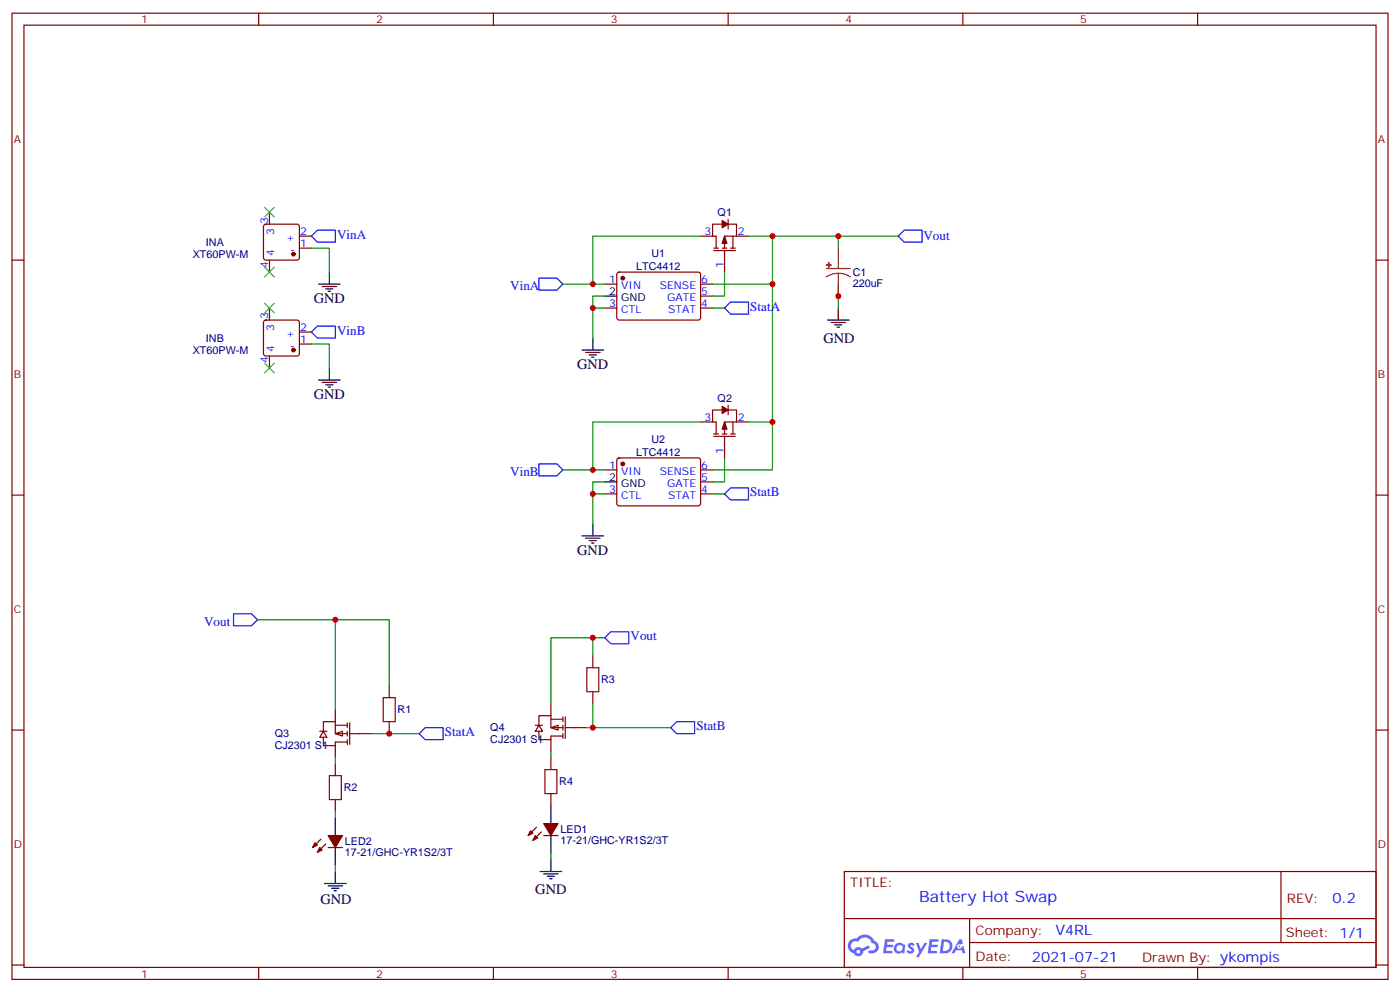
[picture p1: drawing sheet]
<svg xmlns="http://www.w3.org/2000/svg" width="412mm" height="292mm" viewBox="0 0 412 292" stroke-linecap="round" stroke-linejoin="round" font-family="sans-serif">
<g fill="none" stroke="#870000" stroke-width=".35">
<path d="M3.5 3.9h405.4v284.3h-405.4zM7.1 7.4h398.2v277.3h-398.2zM76.2 3.9v3.5M145.3 3.9v3.5M214.5 3.9v3.5M283.6 3.9v3.5M352.8 3.9v3.5M3.5 76.6h3.6M405.3 76.6h3.6M3.5 145.7h3.6M405.3 145.7h3.6M3.5 214.8h3.6"/>
<path d="M405.3 214.8h3.6M248.7 256.5h156.6v28.2h-156.6zM377.3 256.5v20.9M248.7 270.3h156.5M285.6 277.4h119.6M285.6 270.3v14.1M3.5 284h3.6M76.2 284.7v3.5M145.3 284.7v3.5M214.5 284.7v3.5M283.6 284.7v3.5M352.8 284.7v3.5"/>
<path d="M405.3 284h3.6"/>
</g>
<g fill="#5487ff">
<path d="M267.7 277.6a1.22 1.22 0 0 1 1.7 .3l-.4 .6a.47 .47 0 0 0-.3-.4 .47 .47 0 0 0-.5 .2l.1 .2a1.14 1.14 0 0 1 .8 1.8 1.14 1.14 0 0 1-1.9-.1l-.2-.1 .5-.6 .7 .4a.29 .29 0 0 0 .3-.2 .29 .29 0 0 0-.2-.3 1.04 1.04 0 0 1-.6-1.8z"/>
<path d="M260.7 276.4h2.4l.3 .2-.2 .5h-1.8l-.1 .9h1.5l.3 .4-.3 .3h-1.6l-.2 1.1 1.7 .1 .2 .3-.2 .3-2.6 .1z"/>
<path d="M273.8 276.4h2.4l.3 .2-.1 .5h-1.8l-.2 .9h1.6l.3 .4-.4 .3h-1.6l-.1 1.1 1.7 .1 .2 .3-.2 .3h-2.6z"/>
<path d="M282.6 276.4h.7l.3 1.3-.6 .3a.69 .69 0 0 0-1 .2 .69 .69 0 0 0 .4 1 .69 .69 0 0 0 .9-.6l.5-.3 .6 2.2h-.8l-.2-.8h-1.8l-.5 .8h-.8z"/>
<path d="M269.8 277.5h.8l.6 1.8 1.1-1.8h.9l-2.6 4.2h-.8l.9-1.6z"/>
<path d="M277.4 276.4l-.6 4.2h1.3a2.11 2.11 0 0 0 2.5-2.2 2.11 2.11 0 0 0-2.5-2zM278.1 277.1a1.39 1.39 0 0 1 1.7 1.5 1.39 1.39 0 0 1-1.8 1.2h-.3z"/>
<path d="M263.7 278a1.54 1.54 0 0 0-.1 2.2 1.54 1.54 0 0 0 2.2 .1l.6 .3 .3-2.3-.2-.3h-.4a1.49 1.49 0 0 0-2.4 0zM264 279a.94 .94 0 0 1 1.8 0 .94 .94 0 0 1-1.8 0z"/>
<path d="M250.4 276.8a2.18 2.18 0 0 0 1.1 3.7 1.44 1.44 0 0 0 1.6 .9 1.44 1.44 0 0 0 1.2-1.5l2-1-.5-.7-1.9 1a1.47 1.47 0 0 0-2.4 .4 1.39 1.39 0 0 1-.7-1.9 1.39 1.39 0 0 1 2-.5 2.12 2.12 0 0 1 2.2-1.3 2.12 2.12 0 0 1 1.9 1.7 1.14 1.14 0 0 1 1.1 1.4 1.14 1.14 0 0 1-1.7 .7 .43 .43 0 0 0-.5 .4 .43 .43 0 0 0 .4 .5 1.98 1.98 0 0 0 2.5-1.3 1.98 1.98 0 0 0-1.2-2.5 3.1 3.1 0 0 0-5.3-.7l-.9 .1zM252.3 280.1a.55 .55 0 0 1 1.1 0 .55 .55 0 0 1-1.1 0z"/>
<circle cx="282.6" cy="278.5" r=".26"/>
</g>
<g fill="none" stroke="#870000" stroke-width=".35">
<path d="M77.8 66.2l.5-.2h9.2l.5 .2 .2 .5v9.1l-.2 .5-.5 .3h-9.2l-.5-.3-.2-.5v-9.1zM79.4 62.4v3.6M79.4 76.6v3.5M88.2 73h3.5M88.2 69.5h3.5M206.4 69.5h3.5M210.3 73h1.4M210.3 73.7h6.3M212.7 66h-2.8v3.5h1.1v3.5M212.7 73h1.4M213.4 73.7v6.4M214.5 66h2.5v3.5h-3.6v3.5"/>
<path d="M214.5 64.6v2.8M215.2 73h1.4M215.9 69.5v3.5M217 69.5h3.5M77.8 94.4l.5-.2h9.2l.5 .2 .2 .5v9.2l-.2 .5-.5 .2h-9.2l-.5-.3-.2-.4v-9.2zM79.4 90.7v3.5M88.2 97.7h3.5M178.2 83.6h3.5M178.2 90.7h3.5M181.9 80.3l.5-.2h23.5l.5 .7-.1 13-.6 .4-23.6-.1-.4-.6v-12.7zM206.4 83.6h3.5M206.4 90.7h3.5"/>
<path d="M206.4 87.1h3.5M79.4 104.8v3.5M88.2 101.2h3.5M214.5 119.2v2.9M178.2 138.3h3.5M181.9 135l.5-.2h23.5l.5 .7-.1 12.9-.6 .5-23.6-.1-.4-.6v-12.7zM206.4 138.3h3.5M206.4 124.2h3.5M210.3 128.4h6.3M210.3 127.7h1.4M212.7 120.6h-2.8v3.6h1.1v3.5M212.7 127.7h1.4"/>
<path d="M213.4 128.4v6.4M214.5 120.6h2.5v3.6h-3.6v3.5M215.2 127.7h1.4M215.9 124.2v3.5M217 124.2h3.5M178.2 145.3h3.5M206.4 145.3h3.5M206.4 141.8h3.5M174.6 193v3.5M114.7 201.8v3.5M114.7 212.4v3.5M174.6 203.6v3.5"/>
<path d="M98.8 224.7v3.5M98.8 235.3v3.5M162.3 223v3.5M162.3 233.5v3.6"/>
</g>
<g fill="#870000" stroke="#870000" stroke-width=".35">
<path d="M213.4 124.2l.7 2.1h-1.4z"/>
<path d="M212.7 119.6l1.8 1-1.8 1.1z"/>
<path d="M213.4 69.5l.7 2.1h-1.4z"/>
<path d="M212.7 64.9l1.8 1.1-1.8 1z"/>
<circle cx="183.4" cy="81.8" r=".53"/>
<circle cx="183.4" cy="136.5" r=".53"/>
<circle cx="86.4" cy="74.8" r=".53"/>
<circle cx="86.4" cy="103" r=".53"/>
</g>
<g fill="none" stroke="#000" stroke-width=".35">
<path d="M93.8 83.6h6.4M94.9 84.3h4.2M96 85h2.1M96.7 85.7h.7M97 80.1v3.5M174.6 99.5v3.5M178.2 87.1h3.5M243.8 94.2h6.3M244.8 94.9h4.3M245.9 95.6h2.1M246.6 96.3h.7M246.9 90.7v3.5"/>
<path d="M93.8 111.8h6.4M94.9 112.5h4.2M96 113.2h2.1M96.7 113.9h.7M97 108.3v3.5M171.4 103h6.4M172.5 103.7h4.2M173.6 104.4h2.1M174.3 105.1h.7M171.4 157.7h6.4M172.5 158.4h4.2M173.6 159.1h2.1"/>
<path d="M174.3 159.8h.7M174.6 154.2v3.5M178.2 141.8h3.5M95.6 260h6.4M98.8 256.5v3.5M159.1 256.5h6.4M160.2 257.2h4.2M161.2 257.9h2.1M161.9 258.6h.7M162.3 252.9v3.6M96.7 260.7h4.2M97.7 261.4h2.1"/>
<path d="M98.4 262.1h.7"/>
</g>
<path d="M78 78.7l2.8 2.8M78 61l2.8 2.9M80.8 78.7l-2.8 2.8M80.8 61l-2.8 2.9M78 89.3l2.8 2.8M80.8 89.3l-2.8 2.8M78 106.9l2.8 2.8M80.8 106.9l-2.8 2.8" fill="none" stroke="#3c3" stroke-width=".35"/>
<g fill="none" stroke="#008700" stroke-width=".35">
<path d="M91.7 73h5.3v7.1M206.4 69.5h-31.8v14.1M220.5 69.5h7v68.8h-17.6M227.5 69.5h37.1M246.9 69.5v3.5M165.8 83.6h12.4M174.6 90.7h3.6M178.2 87.1h-3.6v12.4M209.9 90.7h3.5M209.9 83.6h17.6M213.4 80.1v7h-3.5M246.9 83.6v7.1"/>
<path d="M91.7 101.2h5.3v7.1M165.8 138.3h12.4M206.4 124.2h-31.8v14.1M213.4 134.8v7h-3.5M220.5 124.2h7M174.6 145.3h3.6M178.2 141.8h-3.6v12.4M209.9 145.3h3.5M75.8 182.4h38.9v19.4M178.2 187.7h-3.6v5.3"/>
</g>
<path d="M91.7 69.5l1.8-1.8h5.3v3.6h-5.3zM264.6 69.5l1.7-1.8h5.3v3.6h-5.3zM91.7 97.7l1.8-1.7h5.3v3.5h-5.3zM158.7 81.8h5.3l1.8 1.8-1.8 1.8h-5.3zM213.4 90.7l1.8-1.8h5.3v3.5h-5.3zM158.7 136.5h5.3l1.8 1.8-1.8 1.8h-5.3zM213.4 145.3l1.8-1.7h5.3v3.5h-5.3zM68.8 180.6h5.3l1.7 1.8-1.7 1.7h-5.3zM178.2 187.7l1.7-1.8h5.3v3.5h-5.3zM123.5 215.9l1.7-1.8h5.3v3.6h-5.3zM197.6 214.1l1.7-1.7h5.3v3.5h-5.3z" fill="none" stroke="#00f" stroke-width=".35"/>
<path d="M172.9 196.5h3.5v7.1h-3.5zM112.9 205.3h3.5v7.1h-3.5zM97 228.2h3.5v7.1h-3.5zM160.5 226.5h3.5v7h-3.5z" fill="none" stroke="#a10000" stroke-width=".35"/>
<path d="M243.4 79h7.1M246.9 73v6M246.9 80.4l1.9 .3 1.7 .8M246.9 80.4l-1.8 .3-1.7 .8M246.9 80.4v6.7" fill="none" stroke="#8c2424" stroke-width=".35"/>
<g fill="#8c2424" stroke="#8c2424" stroke-width=".35">
<path d="M243.4 78h1.4z"/>
<path d="M244.1 77.3l.1 1.4z"/>
</g>
<g fill="#fff" stroke="#870000" stroke-width=".35">
<path d="M98.8 215.9l2.1-.7v1.4z"/>
<path d="M95.2 215.2l1.1 1.8h-2.1z"/>
</g>
<path d="M94.2 215.2h2.1M95.2 217v2.4h3.6v-1h3.5M98.8 212.4h-3.6v2.8M98.8 212.4v3.5h3.5M98.8 213.4h3.5M98.8 208.8v3.6M98.8 219.4v3.6M102.3 212.7v1.4M102.3 215.2v1.4M102.3 217.7v1.4M103 212.7v6.4M103 215.9h6.4" fill="none" stroke="#870000" stroke-width=".35"/>
<g fill="#fff" stroke="#870000" stroke-width=".35">
<path d="M162.3 214.1l2.1-.7v1.4z"/>
<path d="M158.7 213.4l1.1 1.8h-2.1z"/>
</g>
<g fill="none" stroke="#870000" stroke-width=".35">
<path d="M157.7 213.4h2.1M158.7 215.2v2.5h3.6v-1.1h3.5M162.3 210.6h-3.6v2.8M162.3 210.6v3.5h3.5M162.3 211.7h3.5M162.3 207.1v3.5M162.3 217.7v3.5M165.8 211v1.4M165.8 213.4v1.4M165.8 215.9v1.4M166.5 211v6.3M166.5 214.1h6.4"/>
<path d="M94.5 246.9l-2.4 2.5M96 248.4l-2.5 2.4M96.7 249.4h4.2M158 243.4l-2.4 2.5M159.5 244.8l-2.5 2.5M160.2 245.9h4.2"/>
</g>
<path d="M98.8 182.4v26.4M174.6 187.7h-12.3v19.4M109.4 215.9h14.1M174.6 207.1v7h-1.7M174.6 214.1h23M98.8 223v1.7M98.8 238.8v1.8M162.3 221.2v1.8M98.8 254.7v1.8M162.3 251.2v1.7" fill="none" stroke="#008700" stroke-width=".35"/>
<path d="M162.3 237.1v5.3M98.8 240.6v5.3M98.8 249.4v5.3M162.3 245.9v5.3" fill="none" stroke="#000" stroke-width=".35"/>
<g fill="#870000" stroke="#870000" stroke-width=".35">
<path d="M96.7 245.9h4.2l-2.1 3.5z"/>
<path d="M94.2 249.4l.7 .7-1.4 .7z"/>
<path d="M92.8 248l.7 .7-1.4 .7z"/>
<path d="M160.2 242.4h4.2l-2.1 3.5z"/>
<path d="M157.7 245.9l.7 .7-1.4 .7z"/>
<path d="M156.3 244.5l.7 .7-1.4 .7z"/>
</g>
<g fill="#c00">
<circle cx="174.6" cy="90.7" r=".88"/>
<circle cx="174.6" cy="145.3" r=".88"/>
<circle cx="174.6" cy="138.3" r=".88"/>
<circle cx="174.6" cy="83.6" r=".88"/>
<circle cx="227.5" cy="83.6" r=".88"/>
<circle cx="227.5" cy="69.5" r=".88"/>
<circle cx="246.9" cy="69.5" r=".88"/>
<circle cx="227.5" cy="124.2" r=".88"/>
<circle cx="246.9" cy="87.1" r=".88"/>
<circle cx="98.8" cy="182.4" r=".88"/>
<circle cx="174.6" cy="187.7" r=".88"/>
<circle cx="174.6" cy="214.1" r=".88"/>
<circle cx="114.7" cy="215.9" r=".88"/>
</g>
<text font-size="4.6" fill="#00f" x="270.8" y="265.5">Battery Hot Swap</text>
<g font-size="4.2">
<text x="92.4" y="89.3">GND</text>
<text x="242.5" y="100.9">GND</text>
<text x="170" y="108.7">GND</text>
<text x="92.4" y="117.5">GND</text>
<text x="170" y="163.3">GND</text>
<text x="157.7" y="263.2">GND</text>
<text x="94.4" y="266.2">GND</text>
</g>
<g font-size="4.2" fill="#00f">
<text x="392.5" y="265.7">0.2</text>
<text x="310.9" y="275.3">V4RL</text>
<text x="304" y="283.1">2021-07-21</text>
</g>
<g font-size="3.9" fill="#00f">
<text x="99.3" y="70.2">VinA</text>
<text x="272" y="70.8">Vout</text>
<text x="150.3" y="85.4">VinA</text>
<text x="221" y="91.4">StatA</text>
<text x="99.3" y="98.4">VinB</text>
<text x="150.3" y="140.1">VinB</text>
<text x="221" y="146.1">StatB</text>
<text x="60.1" y="184.2">Vout</text>
<text x="185.7" y="188.4">Vout</text>
<text x="205.1" y="214.9">StatB</text>
<text x="131.1" y="216.6">StatA</text>
</g>
<g font-size="3.9" fill="#800">
<text x="250.5" y="261.1">TITLE:</text>
<text x="379.1" y="265.7">REV:</text>
<text x="287.4" y="275.3">Company:</text>
<text x="378.7" y="275.9">Sheet: 1/1</text>
<text x="287.4" y="282.9">Date:</text>
<text x="336.4" y="283">Drawn By: ykompis</text>
</g>
<g font-size="3.2" fill="#800">
<text x="41.6" y="6.9">1</text>
<text x="110.8" y="6.9">2</text>
<text x="179.9" y="6.9">3</text>
<text x="249.1" y="6.9">4</text>
<text x="318.2" y="6.9">5</text>
<text x="4.1" y="42">A</text>
<text x="405.9" y="42">A</text>
<text x="4.1" y="111.1">B</text>
<text x="405.9" y="111.1">B</text>
<text x="4.1" y="180.3">C</text>
<text x="405.9" y="180.3">C</text>
<text x="4.1" y="249.4">D</text>
<text x="405.9" y="249.4">D</text>
<text x="41.6" y="287.7">1</text>
<text x="110.8" y="287.7">2</text>
<text x="179.9" y="287.7">3</text>
<text x="249.1" y="287.7">4</text>
<text x="318.2" y="287.7">5</text>
</g>
<g font-size="3.2" fill="#00f">
<text x="79" y="65.8" transform="rotate(-90 79 65.8)">3</text>
<text x="80.8" y="69.3" transform="rotate(-90 80.8 69.3)">3</text>
<text x="84.3" y="70.9">+</text>
<text x="88.4" y="69.1">2</text>
<text x="207.5" y="69.1">3</text>
<text x="217.3" y="69.1">2</text>
<text x="80.8" y="75.2" transform="rotate(-90 80.8 75.2)">4</text>
<text x="85.4" y="74.4">-</text>
<text x="88.4" y="72.7">1</text>
<text x="79" y="78.7" transform="rotate(-90 79 78.7)">4</text>
<text x="179.5" y="83.3">1</text>
<text x="206.6" y="83.3">6</text>
<text x="213.1" y="78.9" transform="rotate(-90 213.1 78.9)">1</text>
<text x="183" y="85">VIN</text>
<text x="194.3" y="85">SENSE</text>
<text x="196.5" y="88.5">GATE</text>
<text x="206.6" y="86.8">5</text>
<text x="79" y="94" transform="rotate(-90 79 94)">3</text>
<text x="179.5" y="90.3">3</text>
<text x="183" y="92.1">CTL</text>
<text x="196.8" y="92.1">STAT</text>
<text x="206.6" y="90.3">4</text>
<text x="80.8" y="97.5" transform="rotate(-90 80.8 97.5)">3</text>
<text x="84.3" y="99.1">+</text>
<text x="88.4" y="100.9">1</text>
<text x="88.4" y="97.4">2</text>
<text x="79" y="107" transform="rotate(-90 79 107)">4</text>
<text x="80.8" y="103.5" transform="rotate(-90 80.8 103.5)">4</text>
<text x="85.4" y="102.7">-</text>
<text x="207.5" y="123.8">3</text>
<text x="217.3" y="123.8">2</text>
<text x="179.5" y="137.9">1</text>
<text x="206.6" y="137.9">6</text>
<text x="213.1" y="133.6" transform="rotate(-90 213.1 133.6)">1</text>
<text x="183" y="139.7">VIN</text>
<text x="194.3" y="139.7">SENSE</text>
<text x="196.5" y="143.2">GATE</text>
<text x="206.6" y="141.5">5</text>
<text x="179.5" y="145">3</text>
<text x="183" y="146.8">CTL</text>
<text x="196.8" y="146.8">STAT</text>
<text x="206.6" y="145">4</text>
</g>
<g font-size="3.2" fill="#000080">
<text x="211.4" y="63.6">Q1</text>
<text x="56.8" y="75.9">XT60PW-M</text>
<text x="60.7" y="72.4">INA</text>
<text x="191.9" y="75.7">U1</text>
<text x="187.4" y="79.4">LTC4412</text>
<text x="251.2" y="81.2">C1</text>
<text x="251.2" y="84.5">220uF</text>
<text x="60.7" y="100.6">INB</text>
<text x="56.8" y="104.1">XT60PW-M</text>
<text x="211.4" y="118.3">Q2</text>
<text x="191.9" y="130.4">U2</text>
<text x="187.4" y="134.1">LTC4412</text>
<text x="177.1" y="201.1">R3</text>
<text x="117.1" y="209.9">R1</text>
<text x="144.4" y="215.2">Q4</text>
<text x="80.9" y="220.3">CJ2301 S1</text>
<text x="80.9" y="217">Q3</text>
<text x="144.4" y="218.5">CJ2301 S1</text>
<text x="101.2" y="232.8">R2</text>
<text x="164.7" y="231">R4</text>
<text x="165.1" y="245.3">LED1</text>
<text x="101.6" y="252">17-21/GHC-YR1S2/3T</text>
<text x="101.6" y="248.8">LED2</text>
<text x="165.1" y="248.4">17-21/GHC-YR1S2/3T</text>
</g>
<g font-size="3.2">
<text x="179.5" y="86.8">2</text>
<text x="183" y="88.5">GND</text>
<text x="179.5" y="141.5">2</text>
<text x="183" y="143.2">GND</text>
</g>
</svg>
